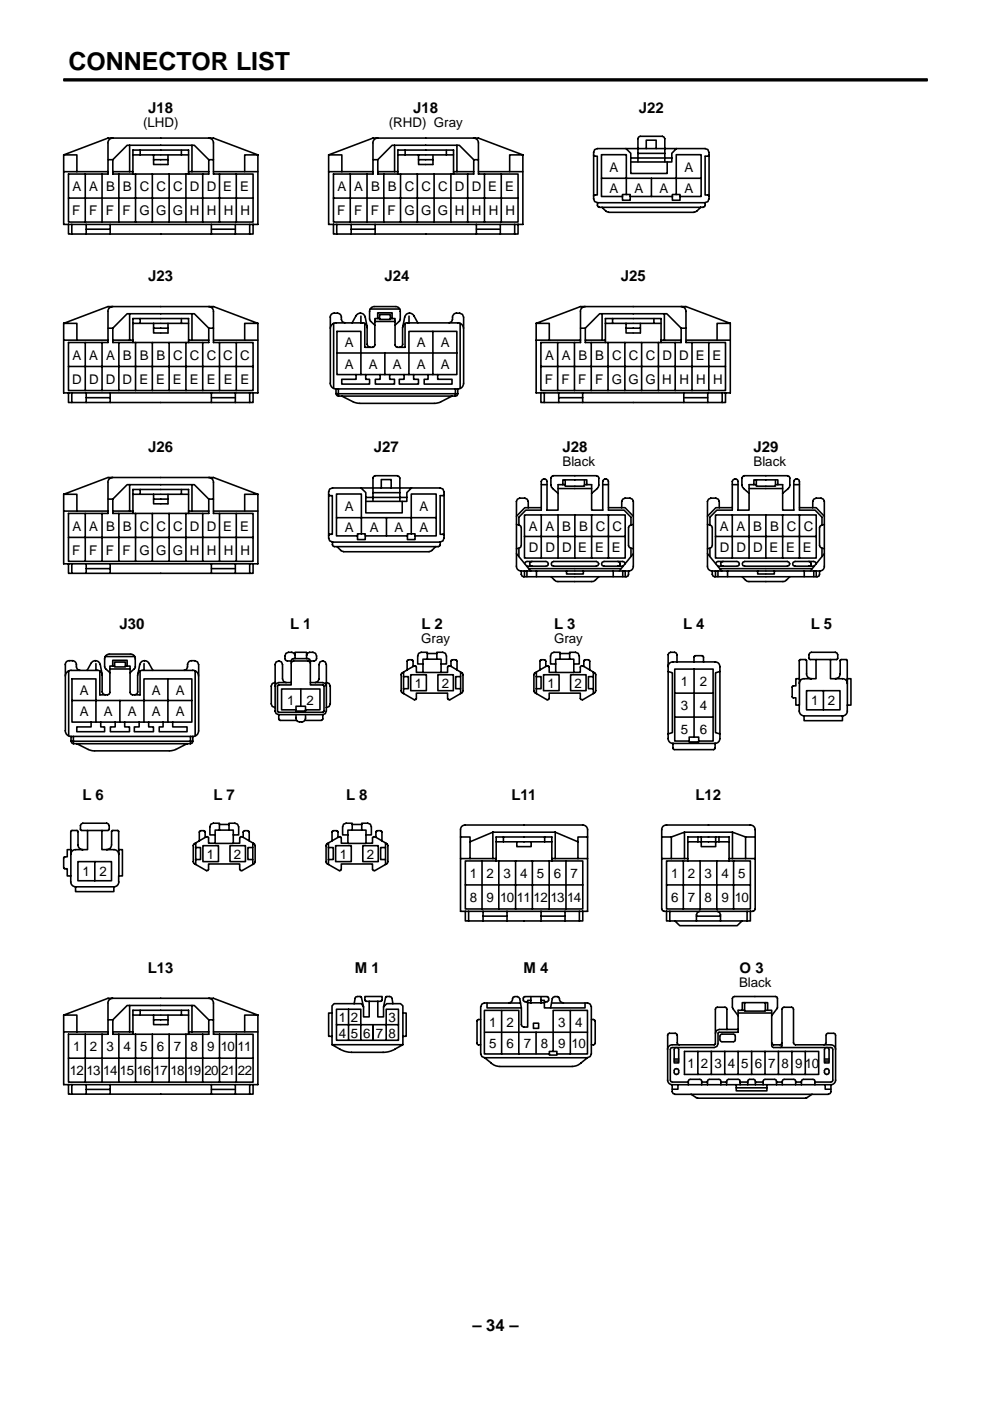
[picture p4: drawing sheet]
<svg xmlns="http://www.w3.org/2000/svg" width="210mm" height="297mm" viewBox="0 0 210 297" stroke-linecap="round" stroke-linejoin="round" font-family="sans-serif">
<g fill="#fff" stroke="#fff" stroke-width=".21">
<path d="M13.5 0v17.2z" fill-rule="evenodd"/>
<path d="M196.6 0v17.2z" fill-rule="evenodd"/>
<path d="M13.5 0h183.1z" fill-rule="evenodd"/>
</g>
<path d="M13.5 16.7h183.1v.5h-183.1z" fill-rule="evenodd" fill="#000" stroke="#000" stroke-width=".21"/>
<g fill="none" stroke="#000" stroke-width=".34">
<path d="M13.5 32.8h2.8v3.6M13.5 32.8v14.8h41.2v-14.8M13.5 32.8l9.4-3.5h22.4l9.4 3.5M13.5 36.4h9.4M14.5 36.9h8.4v-3h1v3h20.4v-3h1v3h8.4v10.2h-39.2zM18.1 36.9v10.2M21.6 36.9v10.2M23.9 29.3a1.02 1.02 0 0 0-1 1v3.6M23.9 33.9l3.1-3.1h14.2l3.1 3.1M23.9 36.4h4.3M25.2 36.9v10.2M27.5 30.8v5.6"/>
<path d="M28.2 36.9v-5.1h11.8v5.1M28.2 32.8h11.8M28.7 36.9v10.2M29.7 31.8v1M32.3 36.9v10.2M32.6 32.8v2.1h3v-2.1M32.6 33.9h3M35.9 36.9v10.2M38.5 31.8v1M39.4 36.9v10.2M40 36.4h4.3M40.7 30.8v5.6"/>
<path d="M43 36.9v10.2M44.2 29.3l.6 .1 .4 .6 .1 3.9M45.3 36.4h9.4M46.5 36.9v10.2M50.1 36.9v10.2M54.7 32.8h-2.8v3.6M69.7 32.8h2.8v3.6M69.7 32.8v14.8h41.2v-14.8M69.7 32.8l9.4-3.5h22.3l9.5 3.5M69.7 36.4h9.4M70.7 36.9h8.4v-3h1v3h20.3v-3h1v3h8.4v10.2h-39.1zM74.3 36.9v10.2"/>
<path d="M77.8 36.9v10.2M80.1 29.3a1.02 1.02 0 0 0-1 1v3.6M80.1 33.9l3-3.1h14.3l3 3.1M80.1 36.4h4.3M81.4 36.9v10.2M83.7 30.8v5.6M84.4 36.9v-5.1h11.8v5.1M84.4 32.8h11.8M84.9 36.9v10.2M85.9 31.8v1M88.5 36.9v10.2M88.7 32.8v2.1h3.1v-2.1"/>
<path d="M88.7 33.9h3.1M92 36.9v10.2M94.6 31.8v1M95.6 36.9v10.2M96.2 36.4h4.2M96.9 30.8v5.6M99.2 36.9v10.2M100.4 29.3l.5 .1 .5 .6v3.9M101.4 36.4h9.5M102.7 36.9v10.2M106.3 36.9v10.2M110.9 32.8h-2.8v3.6"/>
<path d="M125.9 32.9v.2h.7v8.2h-.5l-.2 .3M127.5 37.8h21.2M132.7 31.5l1 1v4.3h7.8v-2.5h.9v-1.8l1-1M133.7 33.5h8.8M133.7 34.3h7.8M135.3 29.4v4.9M135.3 32.5h5.7M135.7 28.9l-.3 .2-.2 .3M135.7 28.9h4.7l.4 .2 .1 .3 .1 4.9M137 31.5v-1.8h2.1v1.8M138.1 37.8v3.9M149.5 31.5l.6 .2 .2 .6v9.9"/>
<path d="M149.5 31.5h-22.8l-.6 .2-.2 .6v9.9M150.3 32.9l-.2 .2h-.6v8.2h.6l.2 .3M14.5 47.6v2h39.2v-2M14.5 42h39.2M15.2 47.6v2M18.3 47.6v2M18.3 48.6h5.1M23.4 47.6v2M44.8 47.6v2M44.8 48.6h5.1M49.9 47.6v2M52.9 47.6v2"/>
<path d="M70.7 47.6v2h39.1v-2M70.7 42h39.1M71.4 47.6v2M74.5 48.6h5M74.5 47.6v2M79.5 47.6v2M101 47.6v2M101 48.6h5.1M106.1 47.6v2M109.1 47.6v2M125.9 42.1l.2 .6 .6 .3M126.6 43.5l.2 .3 .8 .2 .9 .8 .5 .2"/>
<path d="M126.7 43.5v-.5h22.8v.5M132 41.2h1.6v1.3h-1.6zM132.8 41.2v-8.4h-5.3v8.9h4.5M133.6 41.7h9M142.6 41.2h1.6v1.3h-1.6zM143.4 41.2v-8.4h5.3v8.9h-4.5M148.6 44l-.9 .8-.5 .2h-18.1M149.5 43.5l-.1 .3-.3 .1-21.5 .1M150.3 42.1l-.2 .6-.6 .3M13.5 68.6h2.8v3.5M13.5 68.6l9.4-3.6h22.4l9.4 3.6M13.5 68.6v14.7h41.2v-14.7"/>
<path d="M13.5 72.1h9.4M14.5 72.6h8.4v-3h1v3h20.4v-3h1v3h8.4v10.2h-39.2zM14.5 77.7h39.2M18.1 72.6v10.2M21.6 72.6v10.2M23.9 65a1.02 1.02 0 0 0-1 1v3.6M23.9 69.6l3.1-3.1h14.2l3.1 3.1M23.9 72.1h4.3M25.2 72.6v10.2M27.5 66.5v5.6M28.2 72.6v-5.1h11.8v5.1M28.2 68.6h11.8"/>
<path d="M28.7 72.6v10.2M29.7 67.5v1.1M32.3 72.6v10.2M32.6 68.6v2h3v-2M32.6 69.6h3M35.9 72.6v10.2M38.5 67.5v1.1M39.4 72.6v10.2M40 72.1h4.3M40.7 66.5v5.6M43 72.6v10.2M44.2 65l.6 .1 .4 .7 .1 3.8"/>
<path d="M45.3 72.1h9.4M46.5 72.6v10.2M50.1 72.6v10.2M54.7 68.6h-2.8v3.5M70 67.2l.4-.7 1.1-.1a.96 .96 0 0 1 .9 1.3l.2 .5 .5 .2M70 67.2v14a1.22 1.22 0 0 0 1.2 1.3M70.7 68.6v13.8M71.2 68.4a1.24 1.24 0 0 0-1.2 1.2M71.3 68.5h5.6M71.4 70.3h5.1v4.5h10.2v-4.5h10.2v9.1h-25.5zM71.4 74.8h5.1v4.6M74.7 68.4l.8-1.5a1.05 1.05 0 0 1 1.1-.5 1.05 1.05 0 0 1 .8 .8l.4 1.9"/>
<path d="M75.5 79.4v1h-3v1h5.9v-1h-.9v-1M76.5 67v1.4M76.9 68.4a.99 .99 0 0 1 .9 .7M77.3 68.6l.1 5 1.9-.1 .2-.4v-4.2M77.8 69.1v3.9l.2 .5 .5 .1M78.5 65.5h6.2M79.5 68.9l-.9-.8-.2-.4v-1.9l.3-.5 .7-.3h4.5l.7 .3 .2 .4v2.2l-1 1M79.5 68.2h4.3M80.1 67.5v-1.2h3v1.2M80.5 66.7h2.3v1h-2.3zM80.5 67.5h-1v1.4M80.6 79.4v1h-1v1h4v-1h-1v-1"/>
<path d="M81.6 74.8v4.6M82.8 67.5h1v1.4M83.8 68.9v4.2l.1 .4 .4 .1h1.6M85.4 73l-.2 .5-.4 .1M85.4 69.1v3.9M85.7 79.4v1h-1v1h4v-1h-1v-1M85.9 68.6v5M86.4 68.4l-.5 .2-.5 .5M86.4 68.5h10.7M86.7 67v1.4M88.6 68.4l-.8-1.4a1.05 1.05 0 0 0-1.1-.6 1.05 1.05 0 0 0-.9 .9l-.4 1.8M90.8 79.4v1h-.9v1h5.9v-1h-3v-1"/>
<path d="M91.8 70.3v9.1M95.9 67.2l-.2 1-.5 .2M96.9 74.8h-10.2v4.6M97 68.4h.1a1.22 1.22 0 0 1 1.2 1.3M97.6 68.6v13.8M98.3 67.2a1.31 1.31 0 0 0-1.8-.7l-.4 .3-.2 .4M98.3 67.2v14.1M113.7 68.6h2.8v3.5M113.7 68.6l9.4-3.6h22.3l9.4 3.6M113.7 68.6v14.7h41.1v-14.7M113.7 72.1h9.4M114.7 72.6h8.4v-3h1v3h20.3v-3h1v3h8.4v10.2h-39.1z"/>
<path d="M114.7 77.7h39.1M118.2 72.6v10.2M121.8 72.6v10.2M124.1 65a1.02 1.02 0 0 0-1 1v3.6M124.1 69.6l3-3.1h14.3l3 3.1M124.1 72.1h4.3M125.4 72.6v10.2M127.7 66.5v5.6M128.4 72.6v-5.1h11.8v5.1M128.4 68.6h11.8M128.9 72.6v10.2M129.9 67.5v1.1"/>
<path d="M132.5 72.6v10.2M132.7 68.6v2h3.1v-2M132.7 69.6h3.1M136 72.6v10.2M138.6 67.5v1.1M139.6 72.6v10.2M140.2 72.1h4.2M140.9 66.5v5.6M143.2 72.6v10.2M144.4 65l.5 .1 .5 .7v3.8M145.4 72.1h9.4M146.7 72.6v10.2"/>
<path d="M150.3 72.6v10.2M154.8 68.6h-2.8v3.5M14.5 83.3v2h39.2v-2M15.2 83.3v2M18.3 84.3h5.1M18.3 83.3v2M23.4 83.3v2M44.8 84.3h5.1M44.8 83.3v2M49.9 83.3v2M52.9 83.3v2M71.2 83.5l.2 .4 .3 .1"/>
<path d="M71.2 82.5v1M71.2 82.5h25.9M71.2 83.5h25.9M71.7 84h24.9M71.7 82.5v1.5M72.5 84l2.4 1.2 1.1 .3h16.1l1.3-.3M95.8 84l-2.3 1.2M96.6 82.5v1.5M97.1 83.5l-.2 .4-.3 .1M97.1 82.5v1M98.3 81.3a1.17 1.17 0 0 1-1.2 1.2M114.7 83.3v2h39.1v-2"/>
<path d="M115.4 83.3v2M118.5 84.3h5M118.5 83.3v2M123.5 83.3v2M145 83.3v2M145 84.3h5.1M150.1 83.3v2M153.1 83.3v2M13.5 104.8h2.8v3.6M13.5 104.8l9.4-3.6h22.4l9.4 3.6M13.5 104.8v14.7h41.2v-14.7M13.5 108.4h9.4"/>
<path d="M14.5 119.5v2.1h39.2v-2.1M14.5 108.9h8.4v-3.1h1v3.1h20.4v-3.1h1v3.1h8.4v10.1h-39.2zM14.5 113.9h39.2M15.2 119.5v2.1M18.1 108.9v10.1M18.3 119.5v2.1M21.6 108.9v10.1M23.4 119.5v2.1M23.9 101.2a1.02 1.02 0 0 0-1 1v3.6M23.9 105.8l3.1-3h14.2l3.1 3M23.9 108.4h4.3M25.2 108.9v10.1"/>
<path d="M27.5 102.8v5.6M28.2 108.9v-5.1h11.8v5.1M28.2 104.8h11.8M28.7 108.9v10.1M29.7 103.8v1M32.3 108.9v10.1M32.6 104.8v2h3v-2M32.6 105.8h3M35.9 108.9v10.1M38.5 103.8v1M39.4 108.9v10.1M40 108.4h4.3"/>
<path d="M40.7 102.8v5.6M43 108.9v10.1M44.2 101.2l.6 .2 .4 .6 .1 3.8M44.8 119.5v2.1M45.3 108.4h9.4M46.5 108.9v10.1M49.9 119.5v2.1M50.1 108.9v10.1M52.9 119.5v2.1M54.7 104.8h-2.8v3.6M69.7 104.8l.2 .3h.6v8.2h-.6l-.2 .2M70.5 115.5l.1 .3 .3 .1"/>
<path d="M70.5 114.9l-.6-.2-.2-.6v-9.8l.2-.6 .6-.2h22.8l.6 .2 .2 .6 .1 9.8-.3 .6-.6 .2M70.5 114.9v.6M70.5 114.9h22.8M70.9 115.9h.6l.8 .8 .6 .2M71.4 109.8h21.1M71.5 115.9h21.4M72.9 117h18.1M75.8 113.2h1.6v1.2h-1.6zM76.5 103.5l1.1 .9v4.3h7.7v-2.4h1v-1.9l.9-.9M76.6 113.2v-8.5h-5.3v8.9h4.5M77.5 113.6h8.9M77.6 105.5h8.7"/>
<path d="M77.6 106.3h7.7M79.1 106.3v-5l.1-.3 .3-.1h4.8l.3 .1 .2 .3v5M79.1 104.5h5.7M80.8 103.5v-1.8h2.1v1.8M81.9 109.8v3.8M86.4 113.2h1.6v1.2h-1.6zM87.2 113.2v-8.5h5.3v8.9h-4.5M92.4 115.9l-.9 .8-.5 .2M93.3 114.9l-.1 .9-.3 .1M94.1 104.8l-.2 .3h-.6v8.2h.6l.2 .2M109.5 106.3l.2-.5 .5-.2h1.1l.5 .2 .2 .5v1.3M109.5 106.3v13.7a.97 .97 0 0 0 1 1.1"/>
<path d="M109.5 111.2l.7 .2 .3 .5v3.8l-.3 .5-.7 .2M109.5 117.4l3 3.7M110 116.2v1.8M111.2 109.2h21.4v9.1h-21.4zM111.2 113.7h21.4M111.2 119.5l.2-.3 .3-.2h4.1l.3 .2 .2 .3-.2 .4-.3 .1h-4.1M112 107.6h-.7l-1.8 1.9M112.8 119l-.4 .2-.1 .3 .1 .4 .4 .1M114.8 107.6v.6h-3.3l-1.5 1.5v1.6M114.8 102.8h1.2M114.8 109.2v9.1M117 119.2l.4-.2h9l.4 .2 .1 .3-.1 .4-.4 .1h-9l-.4-.1-.1-.4z"/>
<path d="M118.3 104.6l-1.4-1.4-.1-1.8 .2-.4 .3-.1h9.2l.3 .1a2.74 2.74 0 0 1-1.4 3.6M118.3 104.6v3.6h-2.3v-6.1l-.1-.4-.6-.2-.4 .2-.1 .4v5.5h-2.8M118.3 103.6h7.1M118.3 109.2v9.1M119.3 102.8v-1.1h5.1v1.1M119.8 101.7v1.4h4.1v-1.4M119.8 102.8h-1.5v1.8M121.9 109.2v9.1M123.9 102.8h1.5v1.8M125.4 104.6v3.6h2.4v-6.1l.2-.4 .3-.2 .6 .2 .1 .4v5.5h2.8M125.4 109.2v9.1M127.8 102.8h1.2"/>
<path d="M129 107.6v.6h3.3l1.5 1.5v1.6M129 109.2v9.1M131 119l.4 .2 .1 .3-.1 .4-.4 .1M131.8 107.6v-1.3l.2-.5 .5-.2h1.1l.5 .2 .2 .5v13.7l-.3 .8-.7 .3M131.8 107.6h.7l1.8 1.9M132.6 119.5l-.2-.3-.4-.2h-3.9l-.4 .2-.2 .3 .2 .4 .4 .1h4M133.8 116.2v1.8M134.3 111.2l-.9 .4-.1 .3v3.8l.3 .5 .7 .2M134.3 117.4l-3 3.7M150 111.2l.7 .2 .3 .5v3.8l-.3 .5-.7 .2M150 117.4l3 3.7M150.5 116.2v1.8"/>
<path d="M151.7 109.2h21.4v9.1h-21.4zM151.7 113.7h21.4M151.7 119.5l.2-.3 .3-.2h4.1l.3 .2 .2 .3-.2 .4-.3 .1h-4.1M152.5 107.6v-1.3l-.2-.5-.5-.2h-1.1l-.5 .2-.2 .5v13.7a.97 .97 0 0 0 1 1.1M152.5 107.6h-.7l-1.8 1.9M153.3 119l-.4 .2-.1 .3 .1 .4 .4 .1M155.3 107.6v.6h-3.3l-1.5 1.5v1.6M155.3 109.2v9.1M155.3 102.8h1.2M157.5 119.2l.4-.2h9l.4 .2 .1 .3-.1 .4-.4 .1h-9l-.4-.1-.1-.4zM158.8 104.6l-1.4-1.4-.1-1.8 .2-.4 .3-.1h9.2l.3 .1a2.74 2.74 0 0 1-1.4 3.6M158.8 104.6v3.6h-2.3v-6.1l-.1-.4-.6-.2-.4 .2-.1 .4v5.5h-2.8"/>
<path d="M158.8 109.2v9.1M158.8 103.6h7.1M159.8 102.8v-1.1h5.1v1.1M160.4 101.7v1.4h4v-1.4M160.4 102.8h-1.6v1.8M162.4 109.2v9.1M164.4 102.8h1.5v1.8M165.9 104.6v3.6h2.4v-6.1l.2-.4 .3-.2 .6 .2 .1 .4v5.5h2.8M165.9 109.2v9.1M168.3 102.8h1.2M169.5 107.6v.6h3.3l1.5 1.5v1.6M169.5 109.2v9.1"/>
<path d="M171.5 119l.4 .2 .1 .3-.1 .4-.4 .1M172.3 107.6v-1.3l.2-.5 .5-.2h1.1l.5 .2 .2 .5v13.7l-.3 .8-.7 .3M172.3 107.6h.7l1.8 1.9M173.1 119.5l-.2-.3-.4-.2h-3.9l-.4 .2-.1 .3 .1 .4 .4 .1h4M174.3 116.2v1.8M174.8 111.2l-.9 .4-.1 .3v3.8l.4 .5 .6 .2M174.8 117.4l-3 3.7M18.3 120.6h5.1M22.2 139.7l.1 1.9 1 1M22.2 139.7l.1-.5 .6-.5h4.8l.5 .1 .5 .6v2l-.2 .4-.9 .8M22.3 139.2h6.3M44.8 120.6h5.1"/>
<path d="M62.6 139l-.3-.5-.4-.2h-.7l-.6 .2-.2 .6 .1 .9 .4 .1h.8v4.6h-1.1M62.6 139v-.7h2.4v.7M62.6 139v.6M65 139v.6M65.6 138.3l-.4 .2-.2 .5M65.7 138.3h.6a.99 .99 0 0 1 .8 .8 .99 .99 0 0 1-.5 1h-.8v4.6h1l.6-.2 .2-.5v-3.1l.2-.6 .6-.2 .6 .2 .2 .6M87.3 139.9l.2 .1 .1 .2v1.1l.6-.1 .1 .2v1.2h1.4v-1.8h-1.1v-1.7l.2-.6 .5-.2h1.3v.3h2v-.3h1.3l.5 .2 .3 .6v1.7h-1.2v1.8h1.4v-1.2l.2-.2 .5 .1 .1-1.3 .9-.1 .3 .3v1.8l1 .6 .2 .5M87.3 139.9l-.9 .1-.1 2-1.2 .8-.1 .3M90.6 138.6v1.2M92.6 138.6v1.2M110.5 121.1v.7l.2 .4 .3 .1h21.8l.3-.1 .2-1.1M110.5 121.1h22.8"/>
<path d="M111.2 121.1v1.2M111.7 121.1v1.2M112.1 120.6h19.6M113.7 121.1v1.2M116.9 122.3l.7 .7 .7 .3h7.6l1-1M118.7 138.6v1.2M120.1 121.1v.6h3.6v-.6M120.8 138.6v1.2M130 121.1v1.2M132 121.1v1.2M132.6 121.1v1.2M148.9 139l.3 .3v1l2.7 .1 .6 .4 .1 .6"/>
<path d="M148.9 139l-1.7 .1-.1 1.2h-3.6v-1.5l-.1-.3-.4-.2h-.8l-.4 .2-.1 .3v17.8l.3 .7 .7 .3M151 121.1l.2 1.1 .3 .1h21.8l.3-.1 .2-1.1M151 121.1h22.8M151.7 121.1v1.2M152.2 121.1v1.2M152.6 120.6h19.6M154.3 121.1v1.2M157.4 122.3l.7 .7 .7 .3h7.6l1-1M160.6 121.1v.6h3.6v-.6M170.5 121.1v1.2M171.5 139.6l.3 .2h1.2v4.1h-1a1.04 1.04 0 0 1-1-1M171.5 138.8v.8"/>
<path d="M172 138.3l-.3 .2-.2 .3M172 138.3h5.1M172.5 121.1v1.2M173.1 121.1v1.2M173.1 139.8h3M177.1 138.3l.4 .2 .1 .3-.1 1h-1.4v4.1h1M13.8 140.9l.4-.7 1.2-.1a.96 .96 0 0 1 .8 1.3l.2 .5 .5 .2M13.9 140.9l-.1 14a1.22 1.22 0 0 0 1.3 1.2M14.6 142.2v13.8M15.1 157.2l.1 .3 .4 .2M15.1 142.1a1.24 1.24 0 0 0-1.3 1.2M15.1 156.1v1.1"/>
<path d="M15.1 156.1h25.8M15.1 157.2h25.8M15.1 142.1h5.6M15.3 143.9h5v4.6h10.2v-4.6h10.2v9.2h-25.4zM15.3 148.5h5v4.6M15.6 157.7h24.8M15.6 156.1v1.6M16.3 157.7l2.6 1.3 1.2 .2M18.5 142.1l.8-1.5a1.05 1.05 0 0 1 1.1-.5 1.05 1.05 0 0 1 .9 .8l.3 1.9M19.3 153.1v1h-3v1h5.9v-1h-.8v-1M20.3 140.7v1.4M20.7 142.1a.99 .99 0 0 1 .9 .7"/>
<path d="M21.2 142.3v5M21.2 147.3h1.6M21.6 142.8l.1 3.9 .1 .5 .5 .1M23.3 142.6v4.2l-.1 .4-.4 .1M23.3 141.8h4.3M23.9 141.2v-1.2h3.1v1.2M24.3 140.4h2.3v1h-2.3zM24.3 141.2h-1v1.4M24.4 153.1v1h-1v1h4.1v-1h-1.1v-1M25.4 148.5v4.6M26.6 141.2h1v1.4M27.6 142.6v4.2l.1 .4 .4 .1h1.6"/>
<path d="M29.3 142.8l-.1 3.9-.2 .5-.4 .1M29.5 153.1v1h-1v1h4v-1h-1v-1M29.7 142.3v5M30.2 142.1l-.5 .2-.4 .5M30.2 142.1h10.7M30.5 140.7v1.4M32.4 142.1l-.8-1.5a1.05 1.05 0 0 0-1.1-.5 1.05 1.05 0 0 0-.9 .8l-.3 1.9M34.6 153.1v1h-.8v1h5.9v-1h-3.1v-1M35.6 143.9v9.2M39.7 157.7l-2.4 1.2-1 .3h-16.2M39.8 140.9l-.2 1-.5 .2M40.4 156.1v1.6"/>
<path d="M40.7 148.5h-10.2v4.6M40.9 142.1a1.22 1.22 0 0 1 1.2 1.2M40.9 157.2l-.1 .3-.4 .2M40.9 156.1v1.1M41.4 142.2v13.8M42.1 140.9a1.31 1.31 0 0 0-1.8-.8l-.4 .4-.1 .4M42.1 155a1.17 1.17 0 0 1-1.2 1.1M42.1 140.9v14.1M58.3 144.7l-.6 .2-.2 .6v3.7l.2 .6 .6 .2M58.3 144.7h.1M58.3 150h.1M58.3 150.8l.2 .5 .6 .2"/>
<path d="M58.3 140.9v9.9M59.1 140.1l-.6 .2-.2 .6M59.1 151.5v.9l.3 .3h3.5M59.1 151.5h9.3M59.1 140.1h.1M59.1 140.1l.6 .2 .2 .6v3.1l.2 .5 .5 .2M60.7 144.7h-1.6l-.6 .2-.2 .6M61.7 140.1l.2-.3 .3-.2h3.1l.4 .2 .1 .3M61.7 140.6l.2-.3 .3-.2h3.1l.4 .2 .1 .3M61.7 144.7v.5l-2.8 .1v5.6h9.7v-5.6l-2.8-.1v-.5M62.8 149.7h2v1.1h-2zM62.8 151.5v.8a.72 .72 0 0 0 .7 .8h.5"/>
<path d="M62.8 150.5h-3.1v-4.4h8.1v4.4h-3M63.8 146.1v3.6M64.6 152.7l-.6 .4M64.8 151.5v.8l-.2 .4M66.9 144.7h1.5l.6 .2 .2 .6M68.4 151.5v.9l-.3 .3h-3.5M69.2 144.7l.6 .2 .2 .6v3.7l-.2 .6-.6 .2M69.2 150.8l-.2 .5-.6 .2M69.2 140.9v9.9M85 146.4l.3 .5 2.6 1.5 .3-.1 .1-.2v-1.1h6.6v1.1l.2 .2h.3l2.5-1.4 .2-.5M85.1 143.1v3.4M85.5 143.5h1.1v2.5h-1.1"/>
<path d="M85.6 142.5v4.6M87.1 143.1h3.3v3.3h-3.3zM87.6 141.3l-1.3 .7M89.7 140.8v-1h3.8v1M89.7 142.6h3.8M92.8 143.1h3.3v3.3h-3.3zM95.7 141.3l1.2 .7M97.6 143.5h-1v2.5h1M97.7 142.5v4.6M98.2 143.1v3.4M113.2 143.1l.3-.5 1-.6v-1.8l.3-.3 .8 .1 .1 1.3 .6-.1 .1 .2v1.2h1.4v-1.8h-1.1v-1.7l.2-.6 .5-.2h1.3v.3h2.1v-.3h1.2l.6 .2 .2 .6v1.7h-1.1v1.8h1.3v-1.2l.2-.2 .6 .1 .1-1.3h1l.1 2 1.1 .6 .2 .5v3.4l-.2 .4-2.6 1.5-.3-.1-.2-.2v-1.1h-6.6v1.1l-.1 .2h-.3l-2.5-1.4-.3-.5M113.2 143.1v3.4"/>
<path d="M113.7 143.5h1v2.5h-1M113.7 142.5v4.6M115.2 143.1h3.3v3.3h-3.3zM115.7 141.3l-1.2 .7M117.8 140.8v-1h3.9v1M117.9 142.6h3.8M121 143.1h3.3v3.3h-3.3zM123.8 141.3l1.2 .7M125.8 143.5h-1v2.5h1M125.8 142.5v4.6M141.7 142.4l.9 .2v12.7l-1 .3M142.7 158.6l.3 .3"/>
<path d="M142.7 157.6v1M142.7 157.6h8.9v1M143 158.9h8.3M143.1 152h8.1M143.1 147h8.1M143.5 140.3h-.8a.97 .97 0 0 0-1 1M146.1 156.3h2v1h-2zM146.1 157.1h-3v-15.2h8.1v15.2h-3.1M147.2 141.9v14.4M147.2 140.3h2M151.6 158.6l-.3 .3M152.6 156.6a.97 .97 0 0 1-1 1"/>
<path d="M152.6 142.4l-.9 .2v12.7l.9 .3M152.6 141.4v15.2M169.5 143.9v5.6M170.5 143.9l-.4 .1a1.02 1.02 0 0 0-.6 .9M170.5 143.9h1.5M170.5 151.8h8.1M171 146.4h7.1v4.1h-7.1zM171 142.9l-.1-3h-1.4v4h-.8v1.5l-.7 .1v.2v2v.2l.7 .1v1.5h.8v1.3a1.04 1.04 0 0 0 1 1v1h8.1v-1M174.6 146.4v4.1M177.1 143.9h1.5a.97 .97 0 0 1 1 1M178.1 140.1l.3-.3 1.2 .1v4h.8v5.6h-.8v1.3a.98 .98 0 0 1-1 1M178.1 142.9l-.3 .7-.7 .3"/>
<path d="M178.1 140.1v2.8M179.7 143.9v5.6M17 175l.2-.3 .3-.2h5.1l.4 .2 .1 .4v.9l-1.5 .1v4h1M17 175.8l.3 .3h1.3v4h-1.1M17.1 175.1v.7M18.6 176.1h3M23.6 179.1l-.2 .7-.8 .3M23.7 179.1v-3h1.4l.1 4h.8v5.6h-.8v1.3a1.02 1.02 0 0 1-1.1 1v1h-8.1v-1a1.04 1.04 0 0 1-1-1v-1.3h-.7v-1.5l-.7-.1-.1-.2v-2l.1-.2h.7v-1.6h.7l.1-4h1.4v3a1 1 0 0 0 1 1M41.5 179.7h1v2.5h-1M41.5 178.7v4.6M43 179.3h3.3v3.4h-3.3zM43.5 177.5l-1.2 .8"/>
<path d="M45.6 177v-1h3.9v1M45.6 178.8h3.9M46.5 174.8v1.2M48.6 174.8v1.2M48.8 179.3h3.2v3.4h-3.2zM51.6 177.5l1.2 .8M51.9 176.1l-.3 .3v1.1l-.6-.1-.2 .2v1.2h-1.3v-1.8h1.1v-1.7l-.2-.6-.6-.2h-1.2v.3h-2.1v-.3h-1.3l-.5 .2-.2 .6v1.7h1.1v1.8h-1.4v-1.2l-.1-.2-.6 .1-.1-1.3h-1.1v2.1l-1.1 .6-.2 .4v3.4M51.9 176.1l.8 .1 .1 .2v1.9l1 .6 .3 .4M53.6 179.7h-1v2.5h1M53.6 178.7v4.6M54.1 179.3v3.4M69.6 179.7h1.1v2.5h-1.1"/>
<path d="M69.6 178.7v4.6M71.2 179.3h3.3v3.4h-3.3zM71.3 176.1l.4 .3v1.1l.5-.1 .2 .2v1.2h1.4v-1.8h-1.2v-1.7l.2-.6 .6-.2h1.3v.3h2v-.3h1.3l.5 .2 .2 .6v1.7h-1.1v1.8h1.4v-1.2l.1-.2 .6 .1 .1-1.3 .9-.1 .3 .3v1.9l1 .6 .2 .4M71.4 176.1l-.9 .1-.1 2.1-1.2 .7-.1 3.7M71.7 177.5l-1.3 .8M73.8 177v-1h3.8v1M73.8 178.8h3.8M74.7 174.8v1.2M76.7 174.8v1.2M76.9 179.3h3.3v3.4h-3.3zM79.7 177.5l1.3 .8M81.7 179.7h-1v2.5h1"/>
<path d="M81.7 178.7v4.6M82.2 179.3v3.4M97.6 177.5h2.1v4.5M104.5 176.4v5.6M104.5 176.4l-4.8 2.1M104.5 176.4h13.2M105.2 178.5h11.8M106.7 177.5v1M109.6 178.5v1h3v-1M115.5 177.5v1M117.7 176.4v5.6M117.7 176.4l4.8 2.1"/>
<path d="M124.6 177.5h-2.1v4.5M140.3 177.5h2v4.5M145.1 176.4h10.2M145.1 176.4v5.6M145.1 176.4l-2.8 1.1M145.8 178.5h8.8M148 177.5v1M148.7 177.5v2h3v-2M152.4 177.5v1M155.3 176.4v5.6M155.3 176.4l2.8 1.1M159.1 174.9h-17.8l-.7 .3-.3 .7v16.8l.2 .4 .3 .1h18.8l.4-.1 .1-.4v-16.8a1.02 1.02 0 0 0-1-1"/>
<path d="M160.1 177.5h-2v4.5M15 180.1v5.6M16 180.1l-.4 .1a1.02 1.02 0 0 0-.6 1M16 180.1h1.6M16 188h8.2M16.5 182.7h7.1v4h-7.1zM20.1 182.7v4M22.6 180.1h1.6M24.2 180.1a.97 .97 0 0 1 1 1.1M25.2 180.1v5.6M41 182.7l.2 .4 2.6 1.5M43.8 184.6h.3l.1-.3v-1.1h6.6v1.1l.2 .3h.3"/>
<path d="M54.1 182.7l-.3 .4-2.5 1.5M69.1 182.7l.3 .4 2.5 1.5M71.9 184.6h.3l.2-.3v-1.1h6.6v1.1l.1 .3h.4M82.2 182.7l-.2 .4-2.5 1.5M97.6 182h7.6M98.7 182.5h24.9v10.2h-24.9zM98.7 193.2h25.9v-17.3a1.02 1.02 0 0 0-1-1h-24.9l-.6 .1-.3 .4-.2 .5v17.3h1.1v2.1h24.9v-2.1M98.7 187.6h24.9M99.4 193.2v2.1M102.2 182.5v10.2M102.4 194.2h5.1M102.4 193.2v2.1"/>
<path d="M105.2 182.5v-5h11.8v5M105.8 182.5v10.2M107.5 193.2v2.1M109.3 182.5v10.2M112.9 182.5v10.2M114.7 193.2v2.1M114.7 194.2h5.1M116.4 182.5v10.2M117 182h7.6M119.8 193.2v2.1M120 182.5v10.2M122.8 193.2v2.1"/>
<path d="M140.3 182h5.5M141.3 182.5h17.8v10.2h-17.8zM141.3 193.2v2.1h1.8M141.3 187.6h17.8M142 193.2v2.1M143.1 195.3l1 1h12.2l1-1M143.1 195.3h14.2M144.9 182.5v10.2M145.8 182.5v-5h8.8v5M147.7 194.2h5.1M148.4 193.2l-.5 .2-.2 .5v1.4M148.4 182.5v10.2"/>
<path d="M152 182.5v10.2M152 193.2l.5 .2 .3 .5v1.4M154.6 182h5.5M155.5 182.5v10.2M158.4 193.2v2.1M159.1 193.2v2.1h-1.8M13.5 215.2h2.8v3.6M13.5 215.2v14.8h41.2v-14.8M13.5 215.2l9.4-3.5h22.4l9.4 3.5M13.5 218.8h9.4M14.5 219.3h8.4v-3.1h1v3.1h20.4v-3.1h1v3.1h8.4v10.1h-39.2zM18.1 219.3v10.1"/>
<path d="M21.6 219.3v10.1M23.9 211.7a1.02 1.02 0 0 0-1 1v3.5M23.9 216.2l3.1-3h14.2l3.1 3M23.9 218.8h4.3M25.2 219.3v10.1M27.5 213.2v5.6M28.2 219.3v-5.1h11.8v5.1M28.2 215.2h11.8M28.7 219.3v10.1M29.7 214.2v1M32.3 219.3v10.1M32.6 215.2v2h3v-2"/>
<path d="M32.6 216.2h3M35.9 219.3v10.1M38.5 214.2v1M39.4 219.3v10.1M40 218.8h4.3M40.7 213.2v5.6M43 219.3v10.1M44.2 211.7l.6 .1 .4 .6 .1 3.8M45.3 218.8h9.4M46.5 219.3v10.1M50.1 219.3v10.1M54.7 215.2h-2.8v3.6"/>
<path d="M70.4 214.8v4.9M71.3 217.3h13.2M73.9 214v6.6M75.1 212.8h1.5l.5 .7M75.8 211.3l-.4 .1-.1 .3-.2 1.1h-4.3l-.4 .5v1.5h-.7v4.9h.7v1.8l1.6 .9a5.2 5.2 0 0 0 2.6 .7h6.6M75.8 211.3h.6l.2 .2 .5 2v2.1h1.2v-3.3l-.8-.1-.1-.9h3.6l-.1 .9-.8 .1v3.3h1.2v-2.1l.6-2.2 1 .1 .4 1.4h1.6l.5 .5v1.5h.7v4.9h-.7v1.8l-1.6 .9M78.3 212.3h1.8M79.1 217.3v3.3M83.3 212.8h-1.3l-.7 .7M85.4 214.8v4.9M101.9 216.2v5.3M102.7 212.6l-.5 .3-.3 .5v2.8h-.5l-.2 .1-.1 .2v4.7l.1 .2 .2 .1h.5v2l.3 .5 .5 .2"/>
<path d="M102.7 212.7h7.7M102.7 218.9h21.9M103.3 212.6v1.1h7.2M106.4 214.3v9.2M109.1 211.3l-.3 .1-.1 .4a.81 .81 0 0 1-.8 .8M109.1 211.3h.6l.5 .4 .3 2M111 212v.3l.8 .1 .1 .2M111 211.6v.5M111.9 212.6v5.2h-.8l-.4-.2-.2-.3v-3.6M112.6 212.1h-.7v.5h3.5v-.5h-.7M112.6 211.3v1.4M113.1 216.9h1.1v1.1h-1.1z"/>
<path d="M113.7 218.9v4.6M114.7 211.3v1.4M116 211.3l.3 .3M116 211.3h-4.7l-.3 .1v.2M116.3 212l-.3 .4M116.3 211.6v.5M116.9 212.7h7.7M117.6 211.3l-.5 .4-.4 2h-1.3v-1.1l.1-.2h.5M117.7 211.3l.8 .1a1.06 1.06 0 0 0 .9 1.2M120.9 214.3v9.2M124 212.6v1.1h-7.3M124.6 212.6l.5 .3 .3 .5v2.8h.4l.4 .3"/>
<path d="M125.4 216.2v5.3M126.2 216.5v4.7M141.5 219.5l.2-.3 .2-.1 1.6 .1 .1 1.9 .1 .3 .3 .1M141.6 219.5v9.5M152.8 219.4h3v1.4l-.3 .1h-2.4l-.3-.1-.2-.3zM154.1 218.3l-.1-4.6-1.9-.1-.3 .1-.1 .3-.1 7.4-9.1 .1a1.02 1.02 0 0 0-1 1M156.5 215.3a3.4 3.4 0 0 1-1.1-3.9l9-.1 .3 .1 .1 .3a3.3 3.3 0 0 1-1.2 3.6M156.5 218.3h-4l-.6 .2-.2 .6M156.5 214.8h7.1M157.9 212.6h4.4v1.8h-4.4zM157.9 214.2h-1.4v4.7h-4.2l-.1 2.4-.2 .6-.6 .2-9.2 .1v7.1l.3 .1h3.4M157.9 212.6h-.5v1.6"/>
<path d="M162.3 212.6h.5v1.6M162.3 214.2h1.3v1.1M163.6 215.3v6.4l.2 .3 .2 .1 12.5 .1v7.1l-.3 .1h-3.4M14.5 230v2h39.2v-2M14.5 224.4h39.2M15.2 230v2M18.3 230v2M18.3 231h5.1M23.4 230v2M44.8 230v2M44.8 231h5.1M49.9 230v2"/>
<path d="M52.9 230v2M70.4 221.5h15M76.5 220.6v-6.6h-5.2v6.6h13.2v-6.6h-2.6v6.6M83.8 222.4a5.2 5.2 0 0 1-2.6 .7M102.7 224.3h21.9l-1.4 1a2.74 2.74 0 0 1-1.9 .8h-15.3a2.65 2.65 0 0 1-1.9-.8zM110 223.5v-9.3h-7.3v9.3h13.8M116.5 222.9h1.6v.8h-1.6zM117.3 222.9v-8.7h7.3v9.3h-6.5M126.2 221.2l-.4 .3h-.4v2l-.3 .5-.5 .2M141.5 229l.3 .7 .7 .3M142.5 230v1.5l.2 .3 .4 .2h32.5l.4-.2 .2-.3v-1.5M142.5 230h33.7"/>
<path d="M142.9 224.5h1M142.9 225h1M143 226.7a.54 .54 0 0 1 .9 .3l-.1 .7-.5 .1a.73 .73 0 0 1-.3-1.1zM143.3 222.1l-.3 .1-.1 .3v2.9h1v-2.9l-.1-.3-.3-.1M143.7 230v.9h-1.2M145.1 222.9h28.5v4.9h-28.5zM145.9 230v-.8l.2-.3 .2-.1 2.4 .1 .1 1.1M146.5 232l1.4 .8h22.9l1.4-.8M148 222.9v4.9M148.8 229.4h1.2M150 230v-.8l.1-.3 .3-.1 2.3 .1 .1 1.1M150.8 222.9v4.9"/>
<path d="M152.8 229.4h1.3M153.7 222.9v4.9M154.1 230v-.8l.1-.3 .3-.1 2.3 .1 .1 1.1M156.1 230v1.3h6.5v-1.3M156.1 230.6h6.5M156.5 222.9v4.9M156.9 229.4h1.6M158.5 230v-.8l.2-.3 .2-.1 1.2 .1 .1 1.1M159.4 222.9v4.9M160.2 229.4h1.6M161.8 230v-.8l.1-.3 .3-.1 2.3 .1 .1 1.1M162.2 222.9v4.9"/>
<path d="M163.6 221.1l.4 .4h1.4l.3-.1 .1-.3M164.6 229.4h1.3M165 222.9v4.9M165.9 230v-.8l.1-.3 .3-.1 2.3 .1 .1 1.1M167.9 222.9v4.9M168.7 229.4h1.2M169.9 230v-.8l.2-.3 .2-.1 2.4 .1 .1 1.1M170.7 222.9v4.9M174.7 221.5l.3-.1 .1-.3 .2-1.9h1.8l.1 9.8M174.8 224.5h1M174.8 225h1M174.9 226.7a.53 .53 0 0 1 .9 .3l-.1 .7-.5 .1-.3-.1-.1-.3z"/>
<path d="M175 230v.9h1.2M175.2 222.1l-.3 .1-.1 .3v2.9h1v-2.9l-.1-.3-.3-.1M176.2 221.5h-7.5l-.3-.1-.2-.3v-7.1l-.1-.3-.3-.1h-1.6l-.3 .1-.1 .3v7.7l-.1 .3-.3 .1M176.2 221.5a.97 .97 0 0 1 1 1M177.2 229a1.02 1.02 0 0 1-1 1"/>
</g>
<text font-size="5.3" x="14.5" y="14.9">CONNECTOR LIST</text>
<text font-size="3.5" x="100.2" y="282.3">– 34 –</text>
<g font-size="3.2">
<text x="31.4" y="23.9">J18</text>
<text x="87.6" y="23.9">J18</text>
<text x="135.5" y="23.9">J22</text>
<text x="31.4" y="59.6">J23</text>
<text x="81.5" y="59.6">J24</text>
<text x="131.6" y="59.6">J25</text>
<text x="31.4" y="95.9">J26</text>
<text x="79.3" y="95.9">J27</text>
<text x="119.3" y="95.9">J28</text>
<text x="159.8" y="95.9">J29</text>
<text x="25.4" y="133.3">J30</text>
<text x="61.5" y="133.3">L 1</text>
<text x="89.3" y="133.3">L 2</text>
<text x="117.5" y="133.3">L 3</text>
<text x="144.9" y="133.3">L 4</text>
<text x="171.9" y="133.3">L 5</text>
<text x="17.5" y="169.5">L 6</text>
<text x="45.3" y="169.5">L 7</text>
<text x="73.4" y="169.5">L 8</text>
<text x="108.4" y="169.5">L11</text>
<text x="147.5" y="169.5">L12</text>
<text x="31.3" y="206.3">L13</text>
<text x="75.3" y="206.3">M 1</text>
<text x="111" y="206.3">M 4</text>
<text x="156.8" y="206.3">O 3</text>
</g>
<g font-size="2.8">
<text x="30.3" y="26.9">(LHD)</text>
<text x="82.4" y="26.9">(RHD) Gray</text>
<text x="15.4" y="40.6">A A</text>
<text x="22.5" y="40.6">B</text>
<text x="26.1" y="40.6">B</text>
<text x="29.6" y="40.6">C</text>
<text x="33.2" y="40.6">C</text>
<text x="36.7" y="40.6">C</text>
<text x="40.3" y="40.6">D</text>
<text x="43.8" y="40.6">D</text>
<text x="47.3" y="40.6">E</text>
<text x="50.9" y="40.6">E</text>
<text x="71.6" y="40.6">A A</text>
<text x="78.7" y="40.6">B</text>
<text x="82.2" y="40.6">B</text>
<text x="85.8" y="40.6">C</text>
<text x="89.4" y="40.6">C</text>
<text x="92.9" y="40.6">C</text>
<text x="96.5" y="40.6">D</text>
<text x="100" y="40.6">D</text>
<text x="103.5" y="40.6">E</text>
<text x="107.1" y="40.6">E</text>
<text x="129.3" y="36.4">A</text>
<text x="129.3" y="40.8">A</text>
<text x="134.6" y="40.8">A</text>
<text x="139.8" y="40.8">A</text>
<text x="145.1" y="36.4">A</text>
<text x="145.1" y="40.8">A</text>
<text x="15.3" y="45.6">F</text>
<text x="18.9" y="45.6">F</text>
<text x="22.4" y="45.6">F</text>
<text x="26" y="45.6">F</text>
<text x="29.6" y="45.6">G</text>
<text x="33.1" y="45.6">G</text>
<text x="36.7" y="45.6">G</text>
<text x="40.2" y="45.6">H</text>
<text x="43.9" y="45.6">H</text>
<text x="47.4" y="45.6">H</text>
<text x="51" y="45.6">H</text>
<text x="71.5" y="45.6">F</text>
<text x="75.1" y="45.6">F</text>
<text x="78.6" y="45.6">F</text>
<text x="82.2" y="45.6">F</text>
<text x="85.7" y="45.6">G</text>
<text x="89.3" y="45.6">G</text>
<text x="92.8" y="45.6">G</text>
<text x="96.4" y="45.6">H</text>
<text x="100.1" y="45.6">H</text>
<text x="103.6" y="45.6">H</text>
<text x="107.2" y="45.6">H</text>
<text x="15.4" y="76.3">A A</text>
<text x="22.5" y="76.3">A</text>
<text x="26.1" y="76.3">B</text>
<text x="29.6" y="76.3">B</text>
<text x="33.2" y="76.3">B</text>
<text x="36.7" y="76.3">C</text>
<text x="40.3" y="76.3">C</text>
<text x="43.8" y="76.3">C</text>
<text x="47.3" y="76.3">C</text>
<text x="50.9" y="76.3">C</text>
<text x="73.1" y="73.7">A</text>
<text x="88.4" y="73.7">A</text>
<text x="93.5" y="73.7">A</text>
<text x="115.6" y="76.3">A A</text>
<text x="122.7" y="76.3">B</text>
<text x="126.2" y="76.3">B</text>
<text x="129.8" y="76.3">C</text>
<text x="133.3" y="76.3">C</text>
<text x="136.9" y="76.3">C</text>
<text x="140.5" y="76.3">D</text>
<text x="144" y="76.3">D</text>
<text x="147.5" y="76.3">E</text>
<text x="151.1" y="76.3">E</text>
<text x="15.3" y="81.4">D</text>
<text x="18.9" y="81.4">D</text>
<text x="22.4" y="81.4">D</text>
<text x="26" y="81.4">D</text>
<text x="29.6" y="81.4">E</text>
<text x="33.1" y="81.4">E</text>
<text x="36.7" y="81.4">E</text>
<text x="40.2" y="81.4">E</text>
<text x="43.9" y="81.4">E</text>
<text x="47.4" y="81.4">E</text>
<text x="51" y="81.4">E</text>
<text x="73.1" y="78.2">A</text>
<text x="78.2" y="78.2">A</text>
<text x="83.3" y="78.2">A</text>
<text x="88.4" y="78.2">A</text>
<text x="93.5" y="78.2">A</text>
<text x="115.5" y="81.4">F</text>
<text x="119" y="81.4">F</text>
<text x="122.6" y="81.4">F</text>
<text x="126.2" y="81.4">F</text>
<text x="129.7" y="81.4">G</text>
<text x="133.3" y="81.4">G</text>
<text x="136.8" y="81.4">G</text>
<text x="140.4" y="81.4">H</text>
<text x="144.1" y="81.4">H</text>
<text x="147.6" y="81.4">H</text>
<text x="151.2" y="81.4">H</text>
<text x="119.3" y="98.9">Black</text>
<text x="159.8" y="98.9">Black</text>
<text x="15.4" y="112.5">A A</text>
<text x="22.5" y="112.5">B</text>
<text x="26.1" y="112.5">B</text>
<text x="29.6" y="112.5">C</text>
<text x="33.2" y="112.5">C</text>
<text x="36.7" y="112.5">C</text>
<text x="40.3" y="112.5">D</text>
<text x="43.8" y="112.5">D</text>
<text x="47.3" y="112.5">E</text>
<text x="50.9" y="112.5">E</text>
<text x="73.1" y="108.4">A</text>
<text x="73.1" y="112.8">A</text>
<text x="78.4" y="112.8">A</text>
<text x="83.7" y="112.8">A</text>
<text x="88.9" y="108.4">A</text>
<text x="88.9" y="112.8">A</text>
<text x="112.1" y="112.6">A A B B C C</text>
<text x="152.6" y="112.6">A A B B C C</text>
<text x="15.3" y="117.6">F</text>
<text x="18.9" y="117.6">F</text>
<text x="22.4" y="117.6">F</text>
<text x="26" y="117.6">F</text>
<text x="29.6" y="117.6">G</text>
<text x="33.1" y="117.6">G</text>
<text x="36.7" y="117.6">G</text>
<text x="40.2" y="117.6">H</text>
<text x="43.9" y="117.6">H</text>
<text x="47.4" y="117.6">H</text>
<text x="51" y="117.6">H</text>
<text x="112.1" y="117.1">D D D E E E</text>
<text x="152.6" y="117.1">D D D E E E</text>
<text x="89.3" y="136.3">Gray</text>
<text x="117.5" y="136.3">Gray</text>
<text x="16.9" y="147.3">A</text>
<text x="32.2" y="147.3">A</text>
<text x="37.3" y="147.3">A</text>
<text x="60.9" y="149.4">1</text>
<text x="65" y="149.4">2</text>
<text x="88" y="145.8">1</text>
<text x="93.7" y="145.8">2</text>
<text x="116.1" y="145.8">1</text>
<text x="121.8" y="145.8">2</text>
<text x="144.3" y="145.5">1</text>
<text x="148.4" y="145.5">2</text>
<text x="172" y="149.6">1</text>
<text x="175.5" y="149.6">2</text>
<text x="16.9" y="151.9">A</text>
<text x="22" y="151.9">A</text>
<text x="27.1" y="151.9">A</text>
<text x="32.2" y="151.9">A</text>
<text x="37.3" y="151.9">A</text>
<text x="144.3" y="150.6">3</text>
<text x="144.3" y="155.7">5</text>
<text x="148.4" y="150.6">4</text>
<text x="148.4" y="155.7">6</text>
<text x="17.5" y="185.8">1</text>
<text x="21.1" y="185.8">2</text>
<text x="43.9" y="182.1">1</text>
<text x="49.6" y="182.1">2</text>
<text x="72" y="182.1">1</text>
<text x="77.8" y="182.1">2</text>
<text x="99.6" y="186.2">1</text>
<text x="99.6" y="191.3">8</text>
<text x="103.2" y="191.3">9</text>
<text x="103.2" y="186.2">2</text>
<text x="106" y="191.3">10</text>
<text x="106.7" y="186.2">3</text>
<text x="109.6" y="191.3">11</text>
<text x="110.3" y="186.2">4</text>
<text x="113.1" y="191.3">12</text>
<text x="113.8" y="186.2">5</text>
<text x="116.7" y="191.3">13</text>
<text x="117.4" y="186.2">6</text>
<text x="120.3" y="191.3">14</text>
<text x="121" y="186.2">7</text>
<text x="142.3" y="191.3">6</text>
<text x="142.3" y="186.2">1</text>
<text x="145.8" y="191.3">7</text>
<text x="145.8" y="186.2">2</text>
<text x="149.4" y="191.3">8</text>
<text x="149.4" y="186.2">3</text>
<text x="153" y="191.3">9</text>
<text x="153" y="186.2">4</text>
<text x="155.8" y="191.3">10</text>
<text x="156.5" y="186.2">5</text>
<text x="156.7" y="209.3">Black</text>
<text x="71.8" y="216.7">1 2</text>
<text x="71.8" y="220">4 5 6 7 8</text>
<text x="82.4" y="216.7">3</text>
<text x="103.7" y="217.6">1</text>
<text x="107.4" y="217.6">2</text>
<text x="118.3" y="217.6">3</text>
<text x="121.9" y="217.6">4</text>
<text x="14.8" y="228">12</text>
<text x="15.5" y="222.9">1</text>
<text x="18.3" y="228">13</text>
<text x="19" y="222.9">2</text>
<text x="21.9" y="228">14</text>
<text x="22.6" y="222.9">3</text>
<text x="25.4" y="228">15</text>
<text x="26.2" y="222.9">4</text>
<text x="29" y="228">16</text>
<text x="29.7" y="222.9">5</text>
<text x="32.6" y="228">17</text>
<text x="33.3" y="222.9">6</text>
<text x="36.1" y="228">18</text>
<text x="36.8" y="222.9">7</text>
<text x="39.7" y="228">19</text>
<text x="40.4" y="222.9">8</text>
<text x="43.3" y="228">20</text>
<text x="43.9" y="222.9">9</text>
<text x="46.8" y="222.9">10</text>
<text x="46.9" y="228">21</text>
<text x="50.4" y="222.9">11</text>
<text x="50.5" y="228">22</text>
<text x="103.7" y="222.2">5</text>
<text x="107.4" y="222.2">6</text>
<text x="111" y="222.2">7</text>
<text x="114.7" y="222.2">8</text>
<text x="118.3" y="222.2">9 10</text>
<text x="145.8" y="226.4">1 2 3 4 5 6 7 8 9 10</text>
</g>
</svg>
